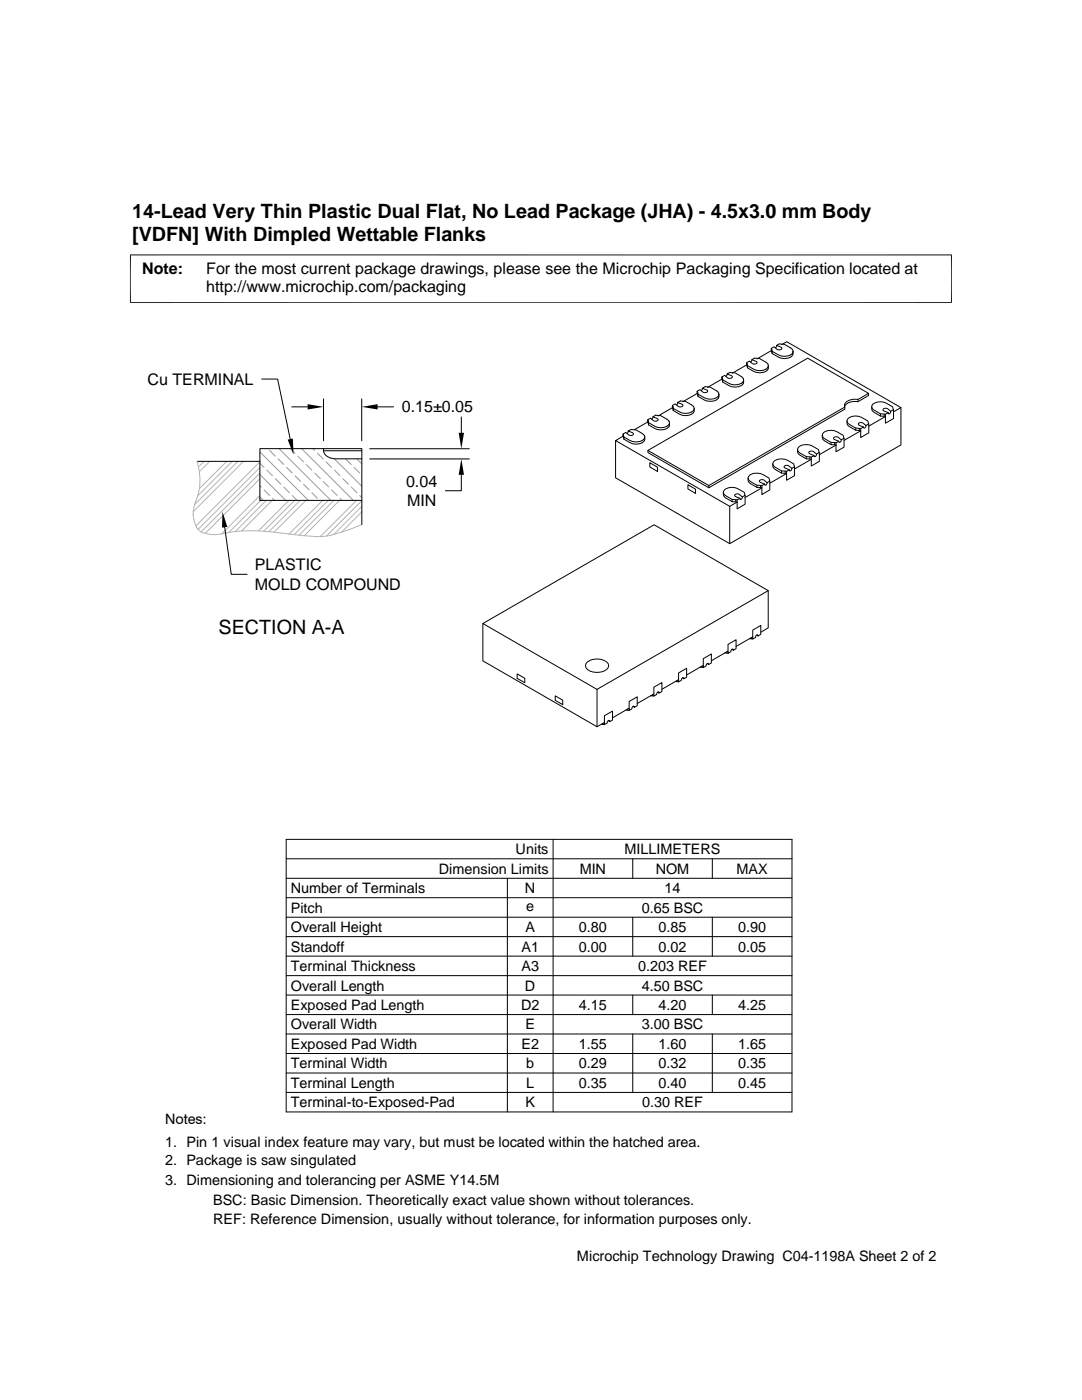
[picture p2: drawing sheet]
<svg xmlns="http://www.w3.org/2000/svg" width="216mm" height="279mm" viewBox="0 0 216 279" stroke-linecap="round" stroke-linejoin="round" font-family="sans-serif">
<g fill="none" stroke="#000" stroke-width=".2">
<path d="M26 50.8v9.7M189.9 50.8v9.7M189.9 50.9h-164M25.9 60.4h164M52.2 75.6h3.2l2.5 12M64.6 79.6v8.4M72.2 79.6v8.4M139.1 78.1l.6-.3 .5 .4a.57 .57 0 0 0 1-.2l-1.1-.5 .6-.3a3.2 3.2 0 0 1 2.6 1.1l.1 .5a1.89 1.89 0 0 1-2.3 .8l-1.8-.9zM139.1 78.1l.2 1a3.1 3.1 0 0 0 3.9 .6 .92 .92 0 0 0 .2-1M139.1 78.5l-2.9 1.7M139.2 78.2v.5M139.3 78.7v.4"/>
<path d="M140.1 77.5l-.2 .5M144 75.2l.6-.3 .6 .5a.56 .56 0 0 0 .9-.3l-1-.5 .5-.3a2.99 2.99 0 0 1 2.7 1.2l.1 .5a1.88 1.88 0 0 1-2.4 .7l-1.8-.9zM144 75.7l-2.8 1.6M144 75.2l.2 1a3.4 3.4 0 0 0 3.7 .8l.2-.2a.94 .94 0 0 0 .3-1M144.1 75.4v.4M144.2 75.8v.4M145.1 74.6l-.3 .5M149 72.4l.5-.3 .6 .4a.57 .57 0 0 0 .9-.2l-1-.5 .6-.3a3.2 3.2 0 0 1 2.6 1.1l.1 .6a1.84 1.84 0 0 1-2.4 .7l-1.8-.9zM149 72.8l-2.9 1.7M149 72.4l.1 1a3.1 3.1 0 0 0 3.9 .6 .92 .92 0 0 0 .3-1M149.1 72.5v.5M149.1 73v.4"/>
<path d="M150 71.8l-.2 .5M153.9 70l-2.9 1.6M153.9 69.5l.6-.3 .5 .5a.56 .56 0 0 0 1-.3l-1-.5 .5-.3a2.99 2.99 0 0 1 2.6 1.2l.1 .5a1.88 1.88 0 0 1-2.3 .7l-1.8-.9zM153.9 69.5l.2 1a3.4 3.4 0 0 0 3.7 .8l.2-.2a.94 .94 0 0 0 .2-1M154 69.7v.4M154.1 70.1v.4M155 68.9l-.3 .5M156 68.8l1-.6 22.8 13.1-1.5 .9M171.2 79.7v.5M173.3 78.5v.4l-2.1 1.3-1-.1a2.03 2.03 0 0 0-1.7 1M39.3 92.1h12.6M51.9 89.5h20.3v10.4h-20.3z"/>
<path d="M51.9 99.9h.1M58.2 81.2h3.2M64.6 89.5a1.94 1.94 0 0 0 2 2l5.6 .1M64.6 90h7.6M72.2 99.9v4.8M73.8 89.6h19.8M73.8 91.6h19.8M75.4 81.2h3.1M92.1 94.8v3.1h-3.2M92.1 83.2v3.2M124.3 87.1l-1.5 .8 22.8 13.1M124.3 86.6l.2 1a3.3 3.3 0 0 0 3.6 .7l.3-.1a.89 .89 0 0 0 .3-1"/>
<path d="M124.3 86.6l.6-.3 .5 .5a.54 .54 0 0 0 .6 .1 .54 .54 0 0 0 .4-.4l-1.1-.5 .6-.3a3 3 0 0 1 2.6 1.2l.2 .3-.2 .4a2.39 2.39 0 0 1-2.8 .3l-1.2-.7zM124.4 86.8v.4M124.5 87.2v.4M125.3 86l-.2 .5M129.2 84.2l-2.6 1.6M129.2 83.8l.6-.3 .9 .6 .6-.2v-.2l-.2-.2-.8-.3 .6-.4a3.1 3.1 0 0 1 2.6 1.2l.1 .5a1.91 1.91 0 0 1-2.4 .8l-1.8-1zM129.2 83.8l.2 1a3.3 3.3 0 0 0 3.7 .7l.2-.2a.88 .88 0 0 0 .3-.9M129.3 89.9l31.9-18.4 12.1 7-2.1 1.2h-1a1.45 1.45 0 0 0-1.6 1.5l-27.2 15.7zM129.3 89.9v.4l12.1 7M129.3 83.9v.5M129.4 84.3v.5M129.7 92.4l1.5 .8v.9l-1.5-.9z"/>
<path d="M130.3 83.2l-.3 .5M134.2 81.4l-2.9 1.6M134.2 80.9l.5-.3 .6 .5a.56 .56 0 0 0 .9-.3l-1-.5 .6-.3a2.99 2.99 0 0 1 2.6 1.2l.1 .5a2.04 2.04 0 0 1-2.9 .5l-1.3-.7zM134.2 80.9l.1 1a3.3 3.3 0 0 0 3.7 .8l.2-.2a.94 .94 0 0 0 .3-1M134.3 81.1v.4M134.3 81.5v.4M135.2 80.3l-.2 .5M137.3 96.7l1.5 .9v.9l-1.5-.9zM144.3 98.3l.2 .7a3.6 3.6 0 0 0 2.6 1.2l-1.5 .8v7.5M144.6 97.7a2.48 2.48 0 0 1 2.7-.1l1.2 .7 .2 .5-.6 .4a.31 .31 0 0 1-.1 .4 .31 .31 0 0 1-.4-.1l-.5 .3a2.99 2.99 0 0 1-2.6-1.2l-.2-.3zM146.1 99.7v.4M146.8 99.7v.5"/>
<path d="M148.1 99.2l-.5-.5a.61 .61 0 0 0-1 .2l1 .5M148.7 98.8v1.8l-1.6 1v-1.8M149.3 95.4l.1 .8a3.9 3.9 0 0 0 2.6 1.2l-3.3 1.9M149.6 94.9a3.1 3.1 0 0 1 3.9 .5l.1 .6-.5 .3a.3 .3 0 0 1-.1 .4 .3 .3 0 0 1-.4 0l-.6 .2a2.99 2.99 0 0 1-2.6-1.1l-.1-.4zM151 96.8v.5M151.7 96.9v.4M153.1 96.3l-.6-.5a.63 .63 0 0 0-1 .3l1.1 .5M153.6 96v1.8l-1.6 .9v-1.8M154.2 92.6l.1 .7a3.6 3.6 0 0 0 2.7 1.2l-3.4 1.9M154.5 92a2.48 2.48 0 0 1 2.6-.1l1.3 .7 .1 .6-.5 .3a.31 .31 0 0 1-.1 .4 .31 .31 0 0 1-.4-.1l-.5 .3a2.99 2.99 0 0 1-2.7-1.2l-.1-.3zM156 94v.4M156.7 94v.5"/>
<path d="M158 93.5l-.8-.6h-.4l-.3 .2 .1 .3 .9 .3M158.5 93.2v1.7l-1.5 .9v-1.7M159.2 89.7a.95 .95 0 0 0 .4 1.1l1.3 .8 1 .1-3.4 1.9M159.4 89.2a3.1 3.1 0 0 1 3.9 .5l.2 .6-.6 .3a.31 .31 0 0 1-.1 .4 .31 .31 0 0 1-.4 0l-.5 .2a3.2 3.2 0 0 1-2.6-1.1l-.1-.6zM160.9 91.1v.5M161.6 91.2v.4M162.9 90.6l-.5-.5a.57 .57 0 0 0-1 .3l1 .5M163.5 90.3v1.8l-1.6 .9v-1.8M164.1 86.9a.98 .98 0 0 0 .5 1.1l1.2 .7 1 .1-3.3 1.9M164.4 86.3a2.48 2.48 0 0 1 2.6-.1l1.3 .7 .1 .6-.5 .3a.31 .31 0 0 1-.1 .4 .31 .31 0 0 1-.4-.1l-.6 .3a2.99 2.99 0 0 1-2.6-1.2l-.1-.5zM165.8 88.3v.4M166.5 88.3v.5"/>
<path d="M167.9 87.8l-.6-.5a.56 .56 0 0 0-1 .3l1.1 .5M168.4 87.5v1.7l-1.6 .9v-1.7M168.6 81.2v.5l-27.2 15.6v-.4M169 84a.95 .95 0 0 0 .5 1.2l1.3 .7 .9 .1-3.3 1.9M169.3 83.5a2.4 2.4 0 0 1 2.6-.2l1.3 .7 .2 .6-.6 .3-.2 .5h-.2l-.1-.2-.6 .3a3.2 3.2 0 0 1-2.6-1.1l-.1-.6zM170.8 85.4v.5M171.5 85.5v.4M172.8 84.9l-.6-.4a.57 .57 0 0 0-.9 .2l1 .5M173.4 84.6v1.8l-1.7 .9v-1.8M173.9 81.2a.96 .96 0 0 0 .6 1.1l1.2 .7 1 .1-3.3 1.9M174.2 80.6a2.48 2.48 0 0 1 2.7-.1l1.2 .7 .2 .6-.6 .3-.2 .5h-.2l-.1-.2-.5 .3a2.99 2.99 0 0 1-2.6-1.2l-.1-.5zM175.7 82.6v.4"/>
<path d="M176.4 82.6v.5M177.7 82.1l-.5-.5a.56 .56 0 0 0-1 .3l1 .5M178.3 81.8v1.7l-1.6 1v-1.8M179.8 81.3v7.5l-34.2 19.7-22.8-13.1v-7.5M44.8 105.2l1.3 9.4h3.2M153.3 117.9v7.4l-1.5 .9M96.4 124.4l34.1-19.7 22.8 13.2-34.2 19.7zM96.4 124.4v7.5l22.7 13.1 1.5-.8M103.2 134.5l1.5 .9v.8l-1.5-.8zM110.8 138.9l1.5 .8v.9l-1.5-.8zM117.1 132.3a3.2 3.2 0 0 1 4.1 0 .96 .96 0 0 1-.4 1.5 3.4 3.4 0 0 1-3.7-.4l-.3-.7zM119.1 137.6v7.4"/>
<path d="M125.5 140l1.6-.9v1.7l-.5 .4v-.2a.38 .38 0 0 0-.5 .5l-.6 .3zM129.8 138.9h.7M130.2 138.6v.3M130.5 137.1l1.6-.9v1.8l-.6 .3v-.1a.36 .36 0 0 0-.4 0 .36 .36 0 0 0-.1 .4l-.5 .3zM130.5 138.5l-3.4 1.9M131.3 138.1l.2 .2M134.8 136l.6 .1M135.1 135.8v.2M135.4 135.6l-3.3 2M135.4 134.3l1.6-.9v1.7l-.6 .4v-.2h-.2l-.2 .4-.6 .4zM136.2 135.3l.2 .2M139.7 133.2h.6"/>
<path d="M140.1 132.9v.3M140.3 132.8l-3.3 1.9M140.3 131.4l1.6-.9v1.8l-.5 .3-.1-.2h-.2l-.2 .5-.6 .3zM141.1 132.4l.3 .2M144.6 130.3l.7 .1M145 130.1v.2M145.3 129.9l-3.4 2M145.3 128.6l1.6-.9v1.8l-.6 .3-.1-.3-.1 .1-.3 .4-.5 .4zM146.1 129.6l.2 .2M149.6 127.5h.6M149.9 127.3v.2M150.2 127.1l-3.3 1.9"/>
<path d="M150.2 125.8l1.6-1v1.8l-.5 .3-.1-.2a.37 .37 0 0 0-.3 .1 .37 .37 0 0 0-.1 .4l-.6 .3zM151 126.7l.3 .2M120 144.5l.6 .1M120.3 144.3v.3M120.6 142.8l1.6-.9v1.8l-.6 .3v-.2a.36 .36 0 0 0-.3 .1 .36 .36 0 0 0-.1 .4l-.6 .3zM121.4 143.8l.2 .2M124.9 141.7l.6 .1M125.3 141.5v.2M125.5 141.3l-3.3 2M126.3 140.9l.3 .3M57.1 179.2h100.9M57.1 175.3h100.9"/>
<path d="M57.1 171.4h100.9M57.1 167.5h100.9v54.4h-100.9zM101.2 175.3v46.6M110.4 167.5v54.4M126.3 171.4v3.9M142.1 171.4v3.9M57.1 186.9h100.9M57.1 183h100.9M57.1 198.6h100.9M57.1 194.7h100.9M57.1 190.8h100.9M126.3 183v7.8"/>
<path d="M126.3 198.6v3.9M142.1 183v7.8M142.1 198.6v3.9M57.1 214.1h100.9M57.1 206.4h100.9M57.1 202.5h100.9M57.1 210.2h100.9M57.1 218h100.9M126.3 206.4v11.6M142.1 206.4v11.6"/>
</g>
<g fill="none" stroke="#b3b3b3" stroke-width=".2">
<path d="M39.3 92.1a11.9 11.9 0 0 1-.5 8.5 5.4 5.4 0 0 0 1 5.3 5.8 5.8 0 0 0 4.5 .6 30.6 30.6 0 0 1 10.3-.3l3.1 .4M39.6 92.1l-.2 .2M40.7 92.1l-1.1 1.1M41.8 92.1l-2 2.1M45.2 92.1l-5.4 5.4M46.3 92.1l-6.8 6.9M47.5 92.1l-8.7 8.7M48.6 92.1l-10 10M51.9 93.3l-12.4 12.3M51.9 92.2l-12.8 12.7M51.9 98.9l-7.7 7.7M51.9 94.4l-11.8 11.8"/>
<path d="M51.9 95.5l-10.9 10.9M52 99.9l-6.4 6.4M53.1 99.9l-6.2 6.2M54.3 99.9l-6.1 6.1M57.7 99.9l-6.1 6.1M58.8 99.9l-6.2 6.1M59.9 99.9l-6.2 6.2M61 99.9l-6.3 6.3M64.4 99.9l-6.7 6.7M65.5 99.9l-6.8 6.8M66.6 99.9l-6.9 6.9M67.8 99.9l-7.1 7"/>
<path d="M71.1 99.9l-7.2 7.2M72.2 99.9l-7.1 7.1M72.2 104.7a22.8 22.8 0 0 1-8.3 2.4l-6.2-.5M72.2 101l-5.6 5.7M72.2 102.2l-4 4"/>
</g>
<g fill="none" stroke="#9a9a9a" stroke-width=".2">
<path d="M51.9 92.4l.8 .9M51.9 90.2l9.6 9.7M51.9 99.2l.6 .7M51.9 96.9l.2 .3M51.9 94.7l5.1 5.2M52.7 97.8l1.1 1.1M53.3 93.8l1.1 1.2M53.8 89.9l1.1 1.1M54.4 99.5l.4 .4M54.9 95.5l1.1 1.1M55.5 91.6l1.1 1.1M55.7 89.5l10.3 10.4"/>
<path d="M56.6 97.2l1.1 1.1M57.2 93.3l1.1 1.1M58 89.5l.9 1M58.3 98.9l1 1M58.9 95l1.1 1.1M59.4 91l1.2 1.2M60.2 89.5l10.3 10.4M60.6 96.6l1.1 1.2M61.1 92.7l1.1 1.1M62.2 98.3l1.2 1.2M62.4 89.5l.4 .4M62.8 94.4l1.1 1.1"/>
<path d="M63.4 90.5l1.1 1.1M64.5 96.1l1.1 1.1M65 92.2l1.2 1.1M66.2 97.8l1.1 1.1M66.7 91.6l5.5 5.4M66.7 93.8l1.2 1.2M67.9 99.5l.4 .4M68.4 95.5l1.1 1.1M69 91.6l1.1 1.1M70.1 97.2l1.1 1.1M70.7 93.3l1.1 1.1M71.2 91.6l1 1"/>
<path d="M71.8 98.9l.4 .4"/>
</g>
<path d="M57.4 87.7l1-.2 .2 3.2zM61.4 80.7l3.2 .5-3.2 .5zM72.2 81.2l3.2-.5v1zM91.5 86.4h1.1l-.5 3.2zM92.1 91.6l.5 3.2h-1.1zM44.4 102.1l1 3.1-1.1 .1z" fill="#000"/>
<g font-size="3.9">
<text x="26.4" y="43.5">14-Lead Very Thin Plastic Dual Flat, No Lead Package (JHA) - 4.5x3.0 mm Body</text>
<text x="26.4" y="48">[VDFN] With Dimpled Wettable Flanks</text>
<text x="43.6" y="126.5">SECTION A-A</text>
</g>
<g font-size="3.2">
<text x="28.4" y="54.6">Note:</text>
<text x="41.1" y="58.3">http://www.microchip.com/packaging</text>
<text x="41.1" y="54.6">For the most current package drawings, please see the Microchip Packaging Specification located at</text>
<text x="29.4" y="76.8">Cu TERMINAL</text>
<text x="80.2" y="82.3">0.15±0.05</text>
<text x="81" y="97.2">0.04</text>
<text x="81.2" y="101">MIN</text>
<text x="50.9" y="113.8">PLASTIC</text>
<text x="50.9" y="117.7">MOLD COMPOUND</text>
</g>
<g font-size="2.9">
<text x="102.9" y="170.5">Units</text>
<text x="124.6" y="170.5">MILLIMETERS</text>
<text x="58" y="178.2">Number of Terminals</text>
<text x="87.6" y="174.4">Dimension Limits</text>
<text x="104.8" y="178.2">N</text>
<text x="115.7" y="174.4">MIN</text>
<text x="130.8" y="174.4">NOM</text>
<text x="132.6" y="178.2">14</text>
<text x="147" y="174.4">MAX</text>
<text x="58" y="182.1">Pitch</text>
<text x="105" y="181.8">e</text>
<text x="128" y="182.1">0.65 BSC</text>
<text x="58" y="186">Overall Height</text>
<text x="58" y="189.9">Standoff</text>
<text x="104.1" y="189.9">A1</text>
<text x="104.8" y="186">A</text>
<text x="115.5" y="186">0.80</text>
<text x="115.5" y="189.9">0.00</text>
<text x="131.4" y="186">0.85</text>
<text x="131.4" y="189.9">0.02</text>
<text x="147.3" y="186">0.90</text>
<text x="147.3" y="189.9">0.05</text>
<text x="58" y="193.8">Terminal Thickness</text>
<text x="58" y="197.7">Overall Length</text>
<text x="104.1" y="193.8">A3</text>
<text x="104.8" y="197.7">D</text>
<text x="127.3" y="193.8">0.203 REF</text>
<text x="128" y="197.7">4.50 BSC</text>
<text x="58" y="201.6">Exposed Pad Length</text>
<text x="104" y="201.6">D2</text>
<text x="115.5" y="201.6">4.15</text>
<text x="131.4" y="201.6">4.20</text>
<text x="147.3" y="201.6">4.25</text>
<text x="58" y="205.4">Overall Width</text>
<text x="58" y="209.3">Exposed Pad Width</text>
<text x="104" y="209.3">E2</text>
<text x="104.8" y="205.4">E</text>
<text x="115.5" y="209.3">1.55</text>
<text x="128" y="205.4">3.00 BSC</text>
<text x="131.4" y="209.3">1.60</text>
<text x="147.3" y="209.3">1.65</text>
<text x="58" y="213.2">Terminal Width</text>
<text x="105" y="213.2">b</text>
<text x="115.5" y="213.2">0.29</text>
<text x="131.4" y="213.2">0.32</text>
<text x="147.3" y="213.2">0.35</text>
<text x="58" y="217.1">Terminal Length</text>
<text x="58" y="221">Terminal-to-Exposed-Pad</text>
<text x="104.8" y="221">K</text>
<text x="105" y="217.1">L</text>
<text x="115.5" y="217.1">0.35</text>
<text x="128.1" y="221">0.30 REF</text>
<text x="131.4" y="217.1">0.40</text>
<text x="147.3" y="217.1">0.45</text>
<text x="32.9" y="224.3">Notes:</text>
<text x="32.9" y="228.9">1. Pin 1 visual index feature may vary, but must be located within the hatched area.</text>
<text x="32.9" y="232.6">2. Package is saw singulated</text>
<text x="32.9" y="236.5">3. Dimensioning and tolerancing per ASME Y14.5M</text>
<text x="42.5" y="244.3">REF: Reference Dimension, usually without tolerance, for information purposes only.</text>
<text x="42.5" y="240.6">BSC: Basic Dimension. Theoretically exact value shown without tolerances.</text>
<text x="115.1" y="251.7">Microchip Technology Drawing C04-1198A Sheet 2 of 2</text>
</g>
</svg>
